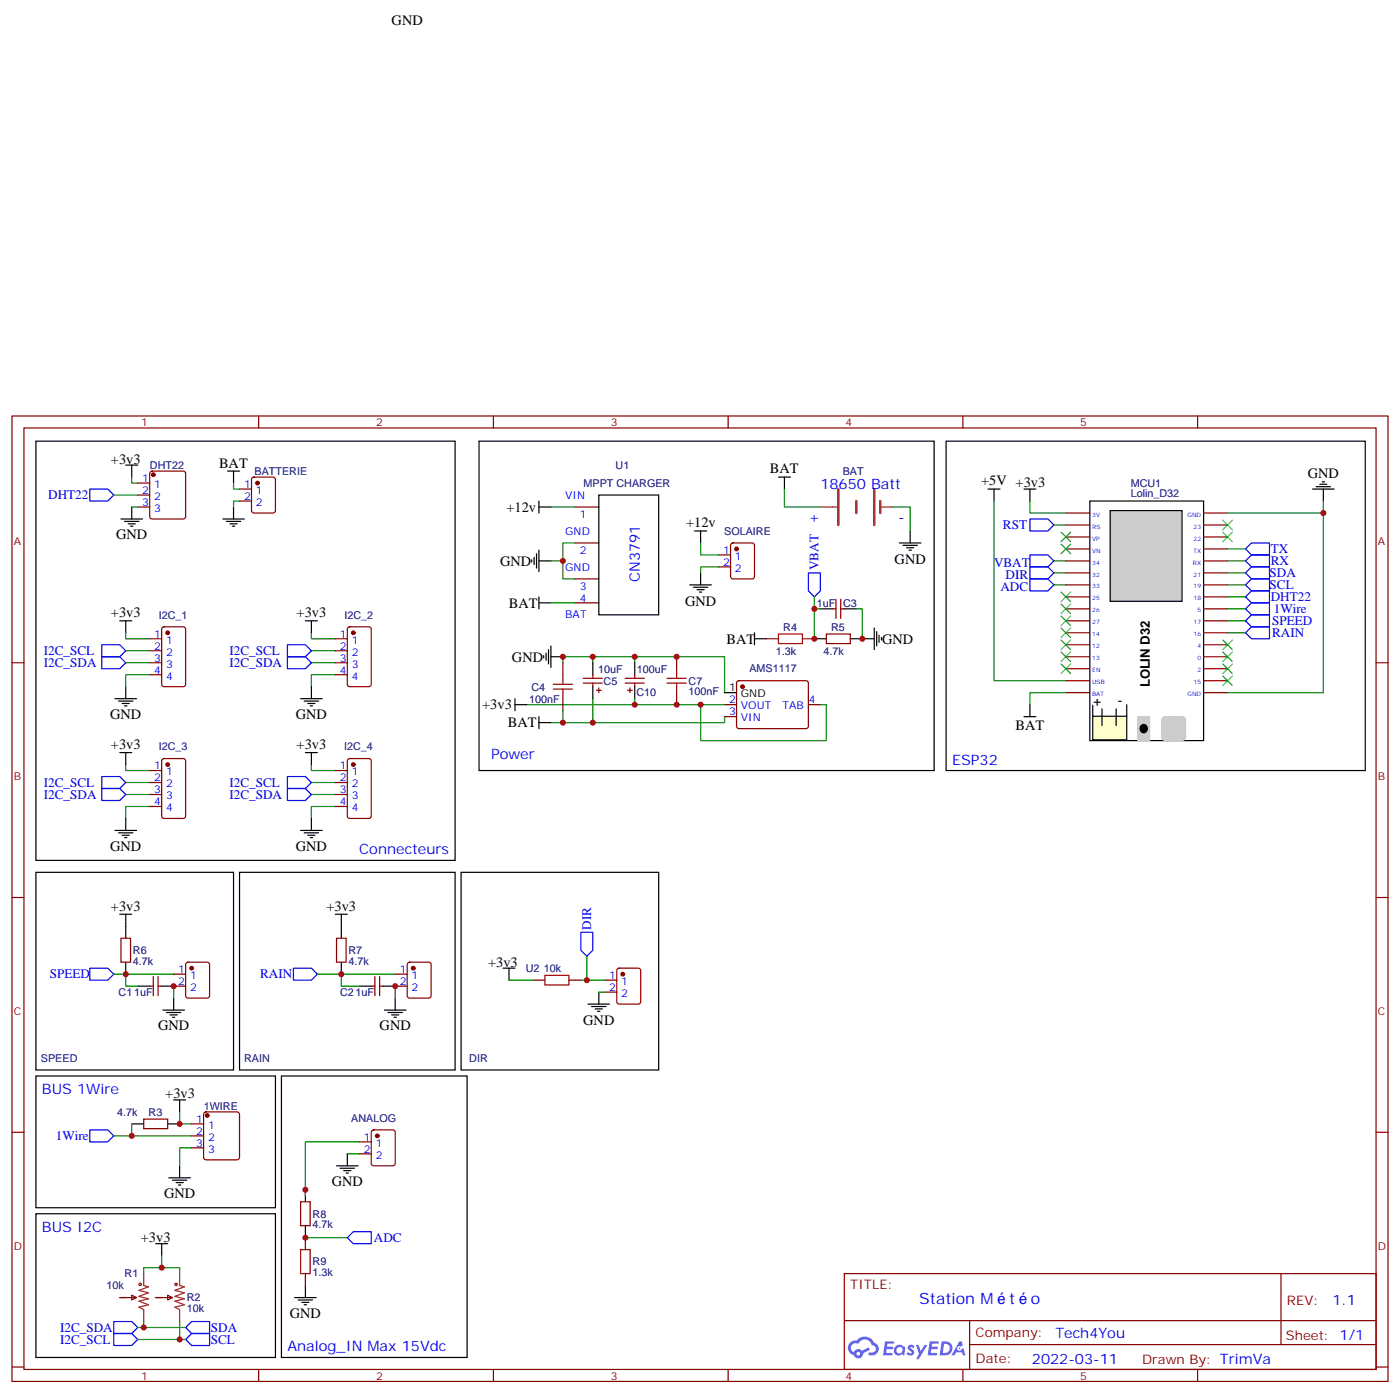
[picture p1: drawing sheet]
<svg xmlns="http://www.w3.org/2000/svg" width="412mm" height="411mm" viewBox="0 0 412 411" stroke-linecap="round" stroke-linejoin="round" font-family="sans-serif">
<g fill="none" stroke="#870000" stroke-width=".35">
<path d="M3.5 122.5h405.4v284.4h-405.4zM7.1 126h398.2v277.3h-398.2zM76.2 122.5v3.5M145.3 122.5v3.5M214.5 122.5v3.5M283.6 122.5v3.5M352.8 122.5v3.5M3.5 195.2h3.6M405.3 195.2h3.6M3.5 264.3h3.6M405.3 264.3h3.6M3.5 333.5h3.6"/>
<path d="M405.3 333.5h3.6M248.7 375.1h156.6v28.2h-156.6zM377.3 375.1v20.9M248.7 389h156.5M285.6 396h119.6M285.6 389v14.1M3.5 402.6h3.6M76.2 403.3v3.6M145.3 403.3v3.6M214.5 403.3v3.6M283.6 403.3v3.6M352.8 403.3v3.6"/>
<path d="M405.3 402.6h3.6"/>
</g>
<g fill="#5487ff">
<path d="M267.7 396.3a1.22 1.22 0 0 1 1.7 .3l-.4 .5a.47 .47 0 0 0-.3-.4 .47 .47 0 0 0-.5 .2l.1 .2a1.14 1.14 0 0 1 .8 1.8 1.14 1.14 0 0 1-1.9 0l-.2-.2 .5-.6 .7 .5a.29 .29 0 0 0 .3-.3 .29 .29 0 0 0-.2-.3 1.04 1.04 0 0 1-.6-1.7z"/>
<path d="M260.7 395h2.4l.3 .2-.2 .5-1.8 .1-.1 .8h1.5l.3 .4-.3 .4h-1.6l-.2 1.1h1.7l.2 .3-.2 .3-2.6 .1z"/>
<path d="M273.8 395h2.4l.3 .2-.1 .5-1.8 .1-.2 .8h1.6l.3 .4-.4 .4h-1.6l-.1 1.1h1.7l.2 .3-.2 .3-2.6 .1z"/>
<path d="M282.6 395h.7l.3 1.3-.6 .3a.69 .69 0 0 0-1 .3 .69 .69 0 0 0 .4 1 .69 .69 0 0 0 .9-.7l.5-.2 .6 2.2h-.8l-.2-.9h-1.8l-.5 .9h-.8z"/>
<path d="M269.8 396.1h.8l.6 1.8 1.1-1.8h.9l-2.6 4.2h-.8l.9-1.5z"/>
<path d="M277.4 395l-.6 4.2h1.3a2.11 2.11 0 0 0 2.5-2.1 2.11 2.11 0 0 0-2.5-2.1zM278.1 395.8a1.39 1.39 0 0 1 1.7 1.4 1.39 1.39 0 0 1-1.8 1.3h-.3z"/>
<path d="M263.7 396.7a1.54 1.54 0 0 0-.1 2.1 1.54 1.54 0 0 0 2.2 .1l.6 .3 .3-2.3-.2-.3h-.4a1.49 1.49 0 0 0-2.4 .1zM264 397.7a.94 .94 0 0 1 1.8 0 .94 .94 0 0 1-1.8 0z"/>
<path d="M250.4 395.4a2.18 2.18 0 0 0 1.1 3.7 1.44 1.44 0 0 0 1.6 .9 1.44 1.44 0 0 0 1.2-1.4l2-1-.5-.8-1.9 1a1.47 1.47 0 0 0-2.4 .4 1.39 1.39 0 0 1-.7-1.9 1.39 1.39 0 0 1 2-.5 2.12 2.12 0 0 1 2.2-1.3 2.12 2.12 0 0 1 1.9 1.7 1.14 1.14 0 0 1 1.1 1.4 1.14 1.14 0 0 1-1.7 .7 .43 .43 0 0 0-.5 .4 .43 .43 0 0 0 .4 .5 1.98 1.98 0 0 0 2.5-1.2 1.98 1.98 0 0 0-1.2-2.6 3.1 3.1 0 0 0-5.3-.6l-.9 .1zM252.3 398.7a.55 .55 0 0 1 1.1 0 .55 .55 0 0 1-1.1 0z"/>
<circle cx="282.6" cy="397.1" r=".26"/>
</g>
<path d="M321 147.6h33.5v70.5h-33.5z" fill="none" stroke="#000" stroke-width=".35"/>
<g fill="#ccc" stroke="#ccc" stroke-width=".35">
<path d="M342.4 211.5l.9-.4h4.9l.6 .2 .4 .8v5l-.2 .6-.8 .4h-4.9l-.7-.2-.4-.8v-5z"/>
<path d="M335.1 211.1h3.6v7h-3.6z"/>
</g>
<path d="M336.3 213.6a1.14 1.14 0 0 1 1.7 1 1.14 1.14 0 0 1-1.7 1l-.5-1z" fill="#000" stroke="#000" stroke-width=".35"/>
<path d="M321.9 210.9h10v7h-10z" fill="#ffc" stroke="#000" stroke-width=".35"/>
<path d="M321.9 207.7v3.1M324.6 208.8v4.9M328.8 208.8v4.9M331.9 207.6v3.3" fill="none" stroke="#000" stroke-width=".35"/>
<g fill="none" stroke="#870000" stroke-width=".35">
<path d="M314 151.1h7M314 154.6h7M314 158.2h7M354.5 151.1h7.1M354.5 154.6h7.1M354.5 158.2h7.1M314 161.7h7M314 165.2h7M314 168.7h7M314 172.3h7M314 175.8h7M314 179.3h7"/>
<path d="M354.5 161.7h7.1M354.5 165.2h7.1M354.5 168.7h7.1M354.5 172.3h7.1M354.5 175.8h7.1M354.5 179.3h7.1M314 182.8h7M314 186.4h7M314 189.9h7M314 193.4h7M314 197h7M354.5 182.8h7.1"/>
<path d="M354.5 186.4h7.1M354.5 189.9h7.1M354.5 193.4h7.1M354.5 197h7.1M314 200.5h7M314 204h7M354.5 200.5h7.1M354.5 204h7.1"/>
</g>
<path d="M327 150.4h21.2v26.7h-21.2z" fill="#ccc" stroke="#000" stroke-width=".35"/>
<g fill="none" stroke="#000" stroke-width=".35">
<path d="M10.6 129.9h123.5v123.5h-123.5zM37 137h3.6M38.8 137v3.5M67 138.7h3.6M68.8 138.7v3.6M141.1 129.9h134.1v97h-134.1zM278.7 129.9h123.5v97h-123.5zM35.6 152.9h6.4M36.7 153.6h4.2M37.7 154.3h2.2M38.5 155h.7M38.8 149.3v3.6"/>
<path d="M65.6 152.9h6.4M66.7 153.6h4.2M67.7 154.3h2.1M68.4 155h.7M68.8 149.3v3.6M158.7 149.3h3.6M158.7 147.6v3.5M176.4 145.8h17.6v35.3h-17.6zM204.6 156.4h3.5M206.4 156.4v3.5M229.3 140.5h3.5M231.1 140.5v3.5"/>
<path d="M264.9 159.9h6.4M268.1 156.4v3.5M291 144h3.6M292.8 144v3.6M301.6 144h3.6M303.4 144v3.6M386.6 144h6.4M387.7 143.3h4.2M388.8 142.6h2.1M389.5 141.9h.7M389.8 144v3.6M156.6 164.9v.7"/>
<path d="M157.3 164.1v2.2M158 163.1v4.2M158.7 162v6.4M158.7 175.8v3.5M158.7 177.6h3.6M158.7 165.2h3.6M203.2 172.3h6.3M204.3 173h4.2M205.3 173.7h2.1M206 174.4h.7M206.4 168.7v3.6M241.7 179.3h3.5"/>
<path d="M248.7 179.3h3.5M266 160.6h4.2M267.1 161.3h2.1M267.8 162h.7M35.3 182.8h3.5M37 182.8v3.6M90 182.8h3.5M91.7 182.8v3.6M160.2 193.1v.7M160.9 192.4v2.1M161.6 191.3v4.2M162.3 193.4h3.5"/>
<path d="M162.3 190.3v6.3M174.6 195.2v3.5M187 195.2v3.5M222.2 188.1h3.6M222.2 186.4v3.5M239.9 188.1h3.5M250.5 188.1h7M257.5 185v6.3M258.2 186v4.3M258.9 187.1v2.1M259.6 187.8v.7M33.9 205.8h6.3"/>
<path d="M34.9 206.5h4.3M36 207.2h2.1M36.7 207.9h.7M37 202.2v3.6M88.5 205.8h6.4M89.6 206.5h4.2M90.7 207.2h2.1M91.4 207.9h.7M91.7 202.2v3.6M151.7 207.5h3.5M151.7 205.8v3.5M158.7 211.1v3.5"/>
<path d="M158.7 212.8h3.6M174.6 202.2v3.6M187 202.2v3.6M213.4 204h3.6M301.6 211.1h3.6M303.4 207.5v3.6M35.3 221.7h3.5M37 221.7v3.5M90 221.7h3.5M91.7 221.7v3.5M10.6 256.9h58.2v58.2h-58.2zM33.9 244.6h6.3"/>
<path d="M34.9 245.3h4.3M36 246h2.1M36.7 246.7h.7M37 241.1v3.5M70.6 256.9h63.5v58.2h-63.5zM88.5 244.6h6.4M89.6 245.3h4.2M90.7 246h2.1M91.4 246.7h.7M91.7 241.1v3.5M135.8 256.9h58.2v58.2h-58.2zM35.3 269.3h3.5"/>
<path d="M37 269.3v7M98.8 269.3h3.5M100.5 269.3v7M37 283.4v3.5M40.6 290.4h3.5M47.6 290.4h3.6M48 297.5h6.3M49 298.2h4.3M50.1 298.9h2.1M50.8 299.6h.7M51.2 294v3.5M100.5 283.4v3.5"/>
<path d="M105.8 290.4h3.6M112.9 290.4h3.5M113.2 297.5h6.4M114.3 298.2h4.2M115.4 298.9h2.1M116.1 299.6h.7M116.4 294v3.5M148.2 285.2h3.5M149.9 285.2v3.5M173.2 295.7h6.4M174.3 296.4h4.2M175.3 297.1h2.1"/>
<path d="M176 297.9h.7M176.4 292.2v3.5M10.6 316.9h70.5v38.8h-70.5zM82.9 316.9h54.7v82.9h-54.7zM38.8 331h3.5M49.4 331h3.5M51.2 324h3.5M52.9 324v3.5M102.3 339.8v3.6M10.6 357.5h70.5v42.3h-70.5zM49.7 346.9h6.4M50.8 347.6h4.2"/>
<path d="M51.9 348.3h2.1M52.6 349h.7M52.9 343.4v3.5M90 350.4v3.5M99.1 343.4h6.4M100.2 344.1h4.2M101.2 344.8h2.2M102 345.5h.7M45.9 366.3h3.5M47.6 366.3v3.5M90 361v3.5M90 378.6v3.6"/>
<path d="M86.8 382.2h6.3M87.8 382.9h4.3M88.9 383.6h2.1M89.6 384.3h.7"/>
</g>
<g fill="none" stroke="#008700" stroke-width=".35">
<path d="M33.5 145.8h7.1M38.8 140.5v1.8h1.8M38.8 149.3h1.8M68.8 142.3v1.7h1.8M70.6 147.6h-1.8v1.7M162.3 149.3h7M169.3 159.9h-3.5v10.6h3.5M206.4 159.9v3.5h5.3M231.1 144v5.3h10.6M262.8 149.3h5.3v7.1M292.8 147.6v52.9h21.2M303.4 147.6v3.5h10.6"/>
<path d="M310.4 154.6h3.6M361.6 151.1h28.2v52.9h-28.2M389.8 147.6v3.5M162.3 165.2h3.5M162.3 177.6h7M211.7 167h-5.3v1.7M239.9 179.3h1.8M239.9 175.8v12.3M252.2 179.3h1.8v8.8M310.4 165.2h3.6M310.4 168.7h3.6M310.4 172.3h3.6"/>
<path d="M361.6 161.7h5.3M361.6 165.2h5.3M361.6 168.7h5.3M361.6 172.3h5.3M361.6 175.8h5.3M361.6 179.3h5.3M37 186.4v1.7h7.1M37 191.7h7.1M37 195.2h7.1M44.1 198.7h-7.1v3.5M91.7 186.4v1.7h7.1M91.7 191.7h7.1"/>
<path d="M91.7 195.2h7.1M98.8 198.7h-7.1v3.5M165.8 195.2v-1.8h47.6v10.6M174.6 193.4v1.8M187 193.4v1.8M361.6 182.8h5.3M361.6 186.4h5.3M155.2 207.5h31.8M165.8 209.3v3.5M174.6 205.8v7M187 205.8v1.7h26.4M206.4 207.5v10.6h37v-10.6h-1.7"/>
<path d="M213.4 211.1v1.7h-51.1M314 204h-10.6v3.5M37 225.2v1.7h7.1M37 234h7.1M37 230.5h7.1M44.1 237.5h-7.1v3.6M91.7 225.2v1.7h7.1M91.7 234h7.1M91.7 230.5h7.1M98.8 237.5h-7.1v3.6M33.5 286.9h17.7M37 286.9v3.5h3.6"/>
<path d="M51.2 290.4v3.6M93.5 286.9h22.9M100.5 286.9v3.5h5.3M116.4 290.4v3.6M149.9 288.7h7.1M171.1 288.7h7.1M172.9 281.6v7.1M176.4 292.2h1.8M33.5 334.5h22.9M38.8 331v3.5M52.9 327.5v3.5h3.5M56.4 338.1h-3.5v5.3"/>
<path d="M102.3 339.8h3.5M105.8 336.3h-15.8v15.9M42.3 375.1v-1.8h10.6v1.8M47.6 369.8v3.5M90 364.5h12.3M40.6 391h14.1M40.6 394.5h14.1M42.3 389.2v1.8M52.9 389.2v5.3"/>
</g>
<g fill="none" stroke="#00f" stroke-width=".35">
<path d="M26.5 144h5.2l1.8 1.8-1.8 1.8h-5.2zM303.4 152.9h5.3l1.7 1.7-1.7 1.8h-5.3zM238.1 168.7h3.6v5.3l-1.8 1.8-1.8-1.8zM303.4 163.4h5.3l1.7 1.8-1.7 1.8h-5.3zM303.4 167h5.3l1.7 1.7-1.7 1.8h-5.3zM303.4 170.5h5.3l1.7 1.8-1.7 1.7h-5.3zM366.9 161.7l1.8-1.8h5.2v3.5h-5.2zM366.9 165.2l1.8-1.8h5.2v3.6h-5.2zM366.9 168.7l1.8-1.7h5.2v3.5h-5.2zM366.9 172.3l1.8-1.8h5.2v3.5h-5.2zM366.9 175.8l1.8-1.8h5.2v3.6h-5.2zM366.9 179.3l1.8-1.7h5.2v3.5h-5.2z"/>
<path d="M30 189.9h5.3l1.7 1.8-1.7 1.7h-5.3zM30 193.4h5.3l1.7 1.8-1.7 1.8h-5.3zM84.7 193.4h5.3l1.7 1.8-1.7 1.8h-5.3zM84.7 189.9h5.3l1.7 1.8-1.7 1.7h-5.3zM366.9 186.4l1.8-1.8h5.2v3.5h-5.2zM366.9 182.8l1.8-1.7h5.2v3.5h-5.2zM30 232.2h5.3l1.7 1.8-1.7 1.8h-5.3zM30 228.7h5.3l1.7 1.8-1.7 1.7h-5.3zM84.7 232.2h5.3l1.7 1.8-1.7 1.8h-5.3zM84.7 228.7h5.3l1.7 1.8-1.7 1.7h-5.3zM171.1 274.6h3.5v5.3l-1.7 1.7-1.8-1.7zM26.5 285.2h5.2l1.8 1.7-1.8 1.8h-5.2z"/>
<path d="M86.4 285.2h5.3l1.8 1.7-1.8 1.8h-5.3zM26.5 332.8h5.2l1.8 1.7-1.8 1.8h-5.2zM102.3 364.5l1.8-1.7h5.3v3.5h-5.3zM33.5 389.2h5.3l1.8 1.8-1.8 1.7h-5.3zM33.5 392.7h5.3l1.8 1.8-1.8 1.8h-5.3zM54.7 391l1.7-1.8h5.3v3.5h-5.3zM54.7 394.5l1.7-1.8h5.3v3.6h-5.3z"/>
</g>
<g fill="none" stroke="#3c3" stroke-width=".35">
<path d="M312.6 156.7l2.8 2.9M315.4 156.7l-2.8 2.9M360.2 153.2l2.8 2.8M360.2 156.7l2.8 2.9M363 153.2l-2.8 2.8M363 156.7l-2.8 2.9M312.6 160.3l2.8 2.8M312.6 174.4l2.8 2.8M312.6 177.9l2.8 2.8M315.4 160.3l-2.8 2.8M315.4 174.4l-2.8 2.8M315.4 177.9l-2.8 2.8"/>
<path d="M312.6 195.5l2.8 2.9M312.6 181.4l2.8 2.9M312.6 185l2.8 2.8M312.6 188.5l2.8 2.8M312.6 192l2.8 2.8M315.4 195.5l-2.8 2.9M315.4 181.4l-2.8 2.9M315.4 185l-2.8 2.8M315.4 188.5l-2.8 2.8M315.4 192l-2.8 2.8M360.2 188.5l2.8 2.8M360.2 192l2.8 2.8"/>
<path d="M360.2 195.5l2.8 2.9M360.2 199.1l2.8 2.8M363 188.5l-2.8 2.8M363 192l-2.8 2.8M363 195.5l-2.8 2.9M363 199.1l-2.8 2.8"/>
</g>
<g fill="none" stroke="#870000" stroke-width=".35">
<path d="M44.3 139l.5-.3h9.2l.5 .3 .2 .5v12.7l-.3 .5-.4 .2h-9.2l-.5-.3-.2-.4v-12.7zM40.6 142.3h3.5M40.6 145.8h3.5M40.6 149.3h3.5M70.6 144h3.5M70.6 147.6h3.5M74.3 140.7l.5-.2h5.6l.7 .4v9.5l-.4 .6-5.9 .1-.7-.5v-9.4zM169.3 149.3h7.1M169.3 159.9h7.1M169.3 170.5h7.1M169.3 177.6h7.1M211.7 163.4h3.5"/>
<path d="M211.7 167h3.5M215.4 160.1l.5-.2h5.6l.7 .4v9.5l-.4 .6-5.9 .1-.7-.5v-9.4zM245.2 179.3h1M246.2 176.5v5.6M247.6 176.5v5.6M247.6 179.3h1.1M44.1 188.1h3.5M44.1 191.7h3.5M44.1 195.2h3.5M44.1 198.7h3.5M47.9 184.8l.4-.2h5.7l.6 .4 .1 16.5-.5 .7h-5.9l-.6-.4-.1-16.5zM98.8 188.1h3.5"/>
<path d="M98.8 191.7h3.5M98.8 195.2h3.5M98.8 198.7h3.5M102.5 184.8l.5-.2h5.7l.6 .4 .1 16.5-.5 .7h-5.9l-.6-.4-.1-16.5zM165.8 195.2v3.5M171.8 199.8h5.6M174.6 198.7v1.1M184.1 199.8h5.7M187 198.7v1.1M199.3 193.4v3.6M225.8 188.1h3.5M236.4 188.1h3.5"/>
<path d="M243.4 186.7h7.1v2.8h-7.1zM165.8 205.8v3.5M171.8 201.2h5.6M174.6 201.2v1M175.7 203.3h1.4M176.4 202.6v1.4M184.1 201.2h5.7M184.9 203.3h1.4M185.6 202.6v1.4M187 201.2v1M199.3 204v3.5M213.4 207.5h3.6"/>
<path d="M213.4 211.1h3.6M217.2 200.7l.5-.2h20l.4 .7v13l-.7 .4-20-.1-.4-.6v-12.7zM238.1 207.5h3.6M44.1 226.9h3.5M44.1 230.5h3.5M44.1 234h3.5M44.1 237.5h3.5M47.9 223.6l.4-.2h5.7l.6 .4 .1 16.5-.5 .7-5.9 .1-.6-.5-.1-16.5zM98.8 226.9h3.5M98.8 230.5h3.5M98.8 234h3.5M98.8 237.5h3.5"/>
<path d="M102.5 223.6l.5-.2h5.7l.6 .4 .1 16.5-.5 .7-5.9 .1-.6-.5-.1-16.5zM35.6 276.3h2.9v7.1h-2.9zM99.1 276.3h2.9v7.1h-2.9zM44.1 290.4h1.1M45.2 287.6v5.7M46.6 287.6v5.7M46.6 290.4h1M51.2 290.4h3.5M51.2 286.9h3.5M54.9 283.6l.5-.2h5.6l.7 .4v9.5l-.4 .6-5.9 .1-.7-.5v-9.4zM109.4 290.4h1M110.4 287.6v5.7"/>
<path d="M111.8 290.4h1.1M111.8 287.6v5.7M116.4 290.4h3.5M116.4 286.9h3.5M120.2 283.6l.4-.2h5.7l.6 .4 .1 9.5-.5 .6-5.9 .1-.6-.5-.1-9.4zM157 288.7h3.5M167.6 288.7h3.5M178.2 288.7h3.5M178.2 292.2h3.5M181.9 285.4l.5-.2h5.6l.7 .4v9.4l-.4 .7h-5.9l-.7-.4v-9.4zM42.3 329.6h7.1v2.8h-7.1zM56.4 331h3.6"/>
<path d="M56.4 334.5h3.6M56.4 338.1h3.6M60.2 327.7l.5-.2h9.1l.5 .2 .3 .5v12.7l-.3 .5-.5 .2h-9.1l-.5-.2-.2-.5v-12.7zM105.8 336.3h3.6M105.8 339.8h3.6M109.6 333l.5-.2h5.6l.7 .4v9.5l-.4 .6-5.9 .1-.7-.5v-9.4zM88.5 353.9h2.9v7.1h-2.9zM90 364.5v3.6M90 375.1v3.5M35.3 382.2h4.9M38.8 381.5l1.4 .7-1.4 .7zM45.9 382.2h4.9"/>
<path d="M49.4 381.5l1.4 .7-1.4 .7z"/>
</g>
<g fill="#870000" stroke="#870000" stroke-width=".35">
<circle cx="45.2" cy="139.8" r=".53"/>
<circle cx="61" cy="328.5" r=".53"/>
<circle cx="49.4" cy="186.4" r=".53"/>
<circle cx="104.1" cy="186.4" r=".53"/>
<circle cx="49.4" cy="225.2" r=".53"/>
<circle cx="104.1" cy="225.2" r=".53"/>
<circle cx="183.4" cy="286.9" r=".53"/>
<circle cx="111.1" cy="334.5" r=".53"/>
<circle cx="75.8" cy="142.3" r=".53"/>
<circle cx="217" cy="161.7" r=".53"/>
<circle cx="218.7" cy="202.2" r=".53"/>
<circle cx="56.4" cy="285.2" r=".53"/>
<circle cx="121.7" cy="285.2" r=".53"/>
</g>
<path d="M241.7 149.3h4.9M259.3 149.3h3.5M42.3 375.1v3.5l1.4 .4-2.8 1 2.8 .8-2.8 1 2.8 .7-2.8 .7 2.8 1.1-2.8 .7 1.4 .7v3.5M52.9 375.1v3.5l1.4 .4-2.8 1 2.8 .8-2.8 1 2.8 .7-2.8 .7 2.8 1.1-2.8 .7 1.4 .7v3.5" fill="none" stroke="#8c2424" stroke-width=".35"/>
<g fill="none" stroke="#a10000" stroke-width=".35">
<path d="M165.8 198.7v2.8M196.5 199.8h5.6M199.3 197v2.8M229.3 186.7h7.1v2.8h-7.1zM163 201.5h5.6M163 203h5.6M165.8 203v2.8M196.5 201.2h5.6M199.3 201.2v2.8M160.5 287.3h7.1v2.8h-7.1zM88.5 368.1h2.9v7h-2.9z"/>
<circle cx="41.3" cy="378.3" r=".35"/>
<circle cx="51.9" cy="378.3" r=".35"/>
</g>
<path d="M246.9 144v10.6M252.2 147.6v3.5M257.5 144v10.6M259.3 147.6v3.5" fill="none" stroke="#8c2424" stroke-width=".71"/>
<g fill="#c00">
<circle cx="389.8" cy="151.1" r=".88"/>
<circle cx="47.6" cy="373.3" r=".88"/>
<circle cx="52.9" cy="394.5" r=".88"/>
<circle cx="42.3" cy="391" r=".88"/>
<circle cx="165.8" cy="165.2" r=".88"/>
<circle cx="239.9" cy="188.1" r=".88"/>
<circle cx="90" cy="364.5" r=".88"/>
<circle cx="187" cy="207.5" r=".88"/>
<circle cx="199.3" cy="207.5" r=".88"/>
<circle cx="187" cy="193.4" r=".88"/>
<circle cx="199.3" cy="193.4" r=".88"/>
<circle cx="174.6" cy="212.8" r=".88"/>
<circle cx="174.6" cy="193.4" r=".88"/>
<circle cx="165.8" cy="212.8" r=".88"/>
<circle cx="165.8" cy="193.4" r=".88"/>
<circle cx="206.4" cy="207.5" r=".88"/>
<circle cx="90" cy="350.4" r=".88"/>
<circle cx="38.8" cy="334.5" r=".88"/>
<circle cx="52.9" cy="331" r=".88"/>
<circle cx="37" cy="286.9" r=".88"/>
<circle cx="172.9" cy="288.7" r=".88"/>
<circle cx="254" cy="188.1" r=".88"/>
<circle cx="239.9" cy="179.3" r=".88"/>
<circle cx="51.2" cy="290.4" r=".88"/>
<circle cx="100.5" cy="286.9" r=".88"/>
<circle cx="116.4" cy="290.4" r=".88"/>
</g>
<g font-size="4.6" fill="#00f">
<text x="270.8" y="384.1">Station M</text>
<text x="297.3" y="384.1">t</text>
<text x="303.7" y="384.1">o</text>
</g>
<g font-size="4.2">
<text x="115.4" y="7.2">GND</text>
<text x="32.7" y="136.6">+3v3</text>
<text x="64.5" y="137.7">BAT</text>
<text x="226.8" y="139.5">BAT</text>
<text x="289" y="142.9">+5V +3v3</text>
<text x="385.2" y="140.8">GND</text>
<text x="149.2" y="150.7">+12v</text>
<text x="202.1" y="155.3">+12v</text>
<text x="34.2" y="158.9">GND</text>
<text x="147.3" y="166.6">GND</text>
<text x="263.5" y="166">GND</text>
<text x="149.9" y="179">BAT</text>
<text x="201.8" y="178.3">GND</text>
<text x="32.7" y="181.8">+3v3</text>
<text x="87.4" y="181.8">+3v3</text>
<text x="214" y="189.5">BAT</text>
<text x="259.8" y="189.5">GND</text>
<text x="150.8" y="194.8">GND</text>
<text x="142" y="209">+3v3</text>
<text x="32.5" y="211.8">GND</text>
<text x="87.1" y="211.8">GND</text>
<text x="149.6" y="214.2">BAT</text>
<text x="299.1" y="214.9">BAT</text>
<text x="32.7" y="220.6">+3v3</text>
<text x="87.4" y="220.6">+3v3</text>
<text x="32.5" y="250.7">GND</text>
<text x="87.1" y="250.7">GND</text>
<text x="32.7" y="268.2">+3v3</text>
<text x="96.2" y="268.2">+3v3</text>
<text x="143.8" y="284.8">+3v3</text>
<text x="46.6" y="303.5">GND</text>
<text x="111.8" y="303.5">GND</text>
<text x="171.8" y="301.8">GND</text>
<text x="48.7" y="323.3">+3v3</text>
<text x="48.3" y="352.9">GND</text>
<text x="97.7" y="349.4">GND</text>
<text x="41.5" y="365.9">+3v3</text>
<text x="85.4" y="388.2">GND</text>
</g>
<g font-size="4.2" fill="#00f">
<text x="241.7" y="144">18650 Batt</text>
<text x="238.1" y="153.6">+</text>
<text x="264.6" y="153.6">-</text>
<text x="188.5" y="171.5" transform="rotate(-90 188.5 171.5)">CN3791</text>
<text x="144.6" y="223.4">Power</text>
<text x="280.5" y="225.2">ESP32</text>
<text x="105.8" y="251.6">Connecteurs</text>
<text x="12.3" y="322.2">BUS 1Wire</text>
<text x="12.3" y="362.8">BUS I2C</text>
<text x="392.5" y="384.4">1.1</text>
<text x="310.9" y="393.9">Tech4You</text>
<text x="84.7" y="398">Analog_IN Max 15Vdc</text>
<text x="304" y="401.7">2022-03-11</text>
</g>
<g font-size="3.9" fill="#00f">
<text x="14.2" y="147">DHT22</text>
<text x="295.5" y="155.9">RST</text>
<text x="241.1" y="168" transform="rotate(-90 241.1 168)">VBAT</text>
<text x="292.8" y="167">VBAT</text>
<text x="374.3" y="162.9">TX</text>
<text x="374.3" y="166.5">RX</text>
<text x="296.2" y="170.5">DIR</text>
<text x="374" y="173.6">SCL</text>
<text x="374" y="170">SDA</text>
<text x="294.7" y="174">ADC</text>
<text x="374.3" y="177">DHT22</text>
<text x="374.7" y="184.1">SPEED</text>
<text x="375.2" y="180.6">1Wire</text>
<text x="374.7" y="187.6">RAIN</text>
<text x="12.9" y="192.8">I2C_SCL</text>
<text x="12.9" y="196.4">I2C_SDA</text>
<text x="67.6" y="196.4">I2C_SDA</text>
<text x="67.6" y="192.8">I2C_SCL</text>
<text x="12.9" y="231.6">I2C_SCL</text>
<text x="67.6" y="231.6">I2C_SCL</text>
<text x="12.9" y="235.2">I2C_SDA</text>
<text x="67.6" y="235.2">I2C_SDA</text>
<text x="174.1" y="273.8" transform="rotate(-90 174.1 273.8)">DIR</text>
<text x="14.7" y="288.1">SPEED</text>
<text x="76.6" y="288.1">RAIN</text>
<text x="16.4" y="335.7">1Wire</text>
<text x="110.1" y="365.8">ADC</text>
<text x="17.7" y="392.2">I2C_SDA</text>
<text x="17.7" y="395.7">I2C_SCL</text>
<text x="62.1" y="392.2">SDA</text>
<text x="62.1" y="395.7">SCL</text>
</g>
<g font-size="3.9">
<text x="338.7" y="202.2" transform="rotate(-90 338.7 202.2)">LOLIN D32</text>
<text x="322.1" y="207.9">+</text>
<text x="329.3" y="207.5">-</text>
</g>
<g font-size="3.9" fill="#800">
<text x="250.5" y="379.7">TITLE:</text>
<text x="379.1" y="384.4">REV:</text>
<text x="287.4" y="393.9">Company:</text>
<text x="378.7" y="394.5">Sheet: 1/1</text>
<text x="287.4" y="401.6">Date:</text>
<text x="336.4" y="401.7">Drawn By: TrimVa</text>
</g>
<g font-size="3.2" fill="#800">
<text x="41.6" y="125.5">1</text>
<text x="110.8" y="125.5">2</text>
<text x="179.9" y="125.5">3</text>
<text x="249.1" y="125.5">4</text>
<text x="318.2" y="125.5">5</text>
<text x="4.1" y="160.6">A</text>
<text x="405.9" y="160.6">A</text>
<text x="4.1" y="229.8">B</text>
<text x="405.9" y="229.8">B</text>
<text x="4.1" y="298.9">C</text>
<text x="405.9" y="298.9">C</text>
<text x="4.1" y="368.1">D</text>
<text x="405.9" y="368.1">D</text>
<text x="41.6" y="406.3">1</text>
<text x="110.8" y="406.3">2</text>
<text x="179.9" y="406.3">3</text>
<text x="249.1" y="406.3">4</text>
<text x="318.2" y="406.3">5</text>
</g>
<g font-size="3.2" fill="#00f">
<text x="41.9" y="141.9">1</text>
<text x="45.4" y="143.7">1</text>
<text x="71.9" y="143.7">1</text>
<text x="41.9" y="145.5">2</text>
<text x="41.9" y="149">3</text>
<text x="45.4" y="147.2">2</text>
<text x="71.9" y="147.2">2</text>
<text x="75.4" y="145.5">1</text>
<text x="75.4" y="149">2</text>
<text x="166.5" y="146.9">VIN</text>
<text x="45.4" y="150.7">3</text>
<text x="170.8" y="152.5">1</text>
<text x="166.5" y="157.4">GND</text>
<text x="170.8" y="163.1">2</text>
<text x="213" y="163.1">1</text>
<text x="213" y="166.6">2</text>
<text x="216.5" y="164.9">1</text>
<text x="166.5" y="168">GND</text>
<text x="170.8" y="173.7">3</text>
<text x="216.5" y="168.4">2</text>
<text x="170.8" y="177.2">4</text>
<text x="166.5" y="182.1">BAT</text>
<text x="45.4" y="187.8">1</text>
<text x="45.4" y="191.3">2</text>
<text x="48.9" y="189.5">1</text>
<text x="100.1" y="187.8">1</text>
<text x="100.1" y="191.3">2</text>
<text x="103.6" y="189.5">1</text>
<text x="45.4" y="194.8">3</text>
<text x="48.9" y="193.1">2</text>
<text x="48.9" y="196.6">3</text>
<text x="100.1" y="194.8">3</text>
<text x="103.6" y="193.1">2</text>
<text x="103.6" y="196.6">3</text>
<text x="45.4" y="198.4">4</text>
<text x="48.9" y="200.1">4</text>
<text x="100.1" y="198.4">4</text>
<text x="103.6" y="200.1">4</text>
<text x="214.8" y="207.2">2</text>
<text x="218.3" y="209">VOUT</text>
<text x="230.5" y="209">TAB</text>
<text x="238.3" y="207.2">4</text>
<text x="214.8" y="210.7">3</text>
<text x="218.3" y="212.5">VIN</text>
<text x="45.4" y="226.6">1</text>
<text x="100.1" y="226.6">1</text>
<text x="45.4" y="230.1">2</text>
<text x="45.4" y="233.6">3</text>
<text x="48.9" y="228.4">1</text>
<text x="48.9" y="231.9">2</text>
<text x="100.1" y="230.1">2</text>
<text x="100.1" y="233.6">3</text>
<text x="103.6" y="228.4">1</text>
<text x="103.6" y="231.9">2</text>
<text x="45.4" y="237.2">4</text>
<text x="48.9" y="235.4">3</text>
<text x="48.9" y="238.9">4</text>
<text x="100.1" y="237.2">4</text>
<text x="103.6" y="235.4">3</text>
<text x="103.6" y="238.9">4</text>
<text x="52.5" y="286.6">1</text>
<text x="117.8" y="286.6">1</text>
<text x="52.5" y="290.1">2</text>
<text x="56" y="288.3">1</text>
<text x="56" y="291.9">2</text>
<text x="117.8" y="290.1">2</text>
<text x="121.2" y="288.3">1</text>
<text x="121.2" y="291.9">2</text>
<text x="179.5" y="288.3">1</text>
<text x="179.5" y="291.9">2</text>
<text x="183" y="290.1">1</text>
<text x="183" y="293.6">2</text>
<text x="57.8" y="330.7">1</text>
<text x="57.8" y="334.2">2</text>
<text x="61.3" y="332.4">1</text>
<text x="61.3" y="336">2</text>
<text x="107.2" y="336">1</text>
<text x="57.8" y="337.7">3</text>
<text x="61.3" y="339.5">3</text>
<text x="107.2" y="339.5">2</text>
<text x="110.7" y="337.7">1</text>
<text x="110.7" y="341.2">2</text>
</g>
<g font-size="3.2" fill="#000080">
<text x="44.2" y="138.1">DHT22</text>
<text x="75" y="139.9">BATTERIE</text>
<text x="171.9" y="143.4">MPPT CHARGER</text>
<text x="181.3" y="138.1">U1</text>
<text x="248.2" y="139.8">BAT</text>
<text x="333.1" y="143.6">MCU1</text>
<text x="333.1" y="146.5">Lolin_D32</text>
<text x="213.3" y="157.5">SOLAIRE</text>
<text x="240.6" y="178.7">1uF</text>
<text x="248.4" y="178.7">C3</text>
<text x="46.8" y="182.2">I2C_1</text>
<text x="101.4" y="182.2">I2C_2</text>
<text x="230.7" y="185.8">R4</text>
<text x="244.8" y="185.8">R5</text>
<text x="228.5" y="192.8">1.3k</text>
<text x="242.6" y="192.8">4.7k</text>
<text x="156.6" y="203.4">C4</text>
<text x="176.2" y="198.1">10uF</text>
<text x="177.8" y="201.7">C5</text>
<text x="187.6" y="198.1">100uF</text>
<text x="202.8" y="201.6">C7</text>
<text x="220.7" y="198">AMS1117</text>
<text x="155.8" y="206.9">100nF</text>
<text x="187.5" y="205.1">C10</text>
<text x="202.8" y="204.8">100nF</text>
<text x="46.8" y="221">I2C_3</text>
<text x="101.4" y="221">I2C_4</text>
<text x="39.2" y="281">R6</text>
<text x="102.7" y="281">R7</text>
<text x="39.2" y="284.2">4.7k</text>
<text x="102.7" y="284.2">4.7k</text>
<text x="154.9" y="286.3">U2</text>
<text x="160.2" y="286.3">10k</text>
<text x="34.9" y="293.4">C11uF</text>
<text x="100.2" y="293.4">C21uF</text>
<text x="12.1" y="312.8">SPEED</text>
<text x="71.9" y="312.8">RAIN</text>
<text x="138.2" y="312.8">DIR</text>
<text x="34.6" y="328.6">4.7k</text>
<text x="43.8" y="328.6">R3</text>
<text x="60" y="326.9">1WIRE</text>
<text x="103.5" y="330.4">ANALOG</text>
<text x="92.1" y="358.6">R8</text>
<text x="92.1" y="361.8">4.7k</text>
<text x="36.7" y="376.2">R1</text>
<text x="92.1" y="375.9">1.3k</text>
<text x="92.1" y="372.7">R9</text>
<text x="31.4" y="379.8">10k</text>
<text x="55" y="383.3">R2</text>
<text x="55" y="386.5">10k</text>
</g>
<g font-size="3.2">
<text x="214.8" y="203.7">1</text>
<text x="218.3" y="205.4">GND</text>
</g>
<g font-size="1.8" fill="#00f">
<text x="321.7" y="152.2">3V</text>
<text x="321.7" y="155.7">RS</text>
<text x="349.8" y="152.2">GND</text>
<text x="351.6" y="155.7">23</text>
<text x="321.7" y="159.2">VP</text>
<text x="351.6" y="159.2">22</text>
<text x="321.7" y="162.7">VN</text>
<text x="321.7" y="166.3">34</text>
<text x="351.4" y="166.3">RX</text>
<text x="351.5" y="162.7">TX</text>
<text x="321.7" y="169.8">32</text>
<text x="321.7" y="173.3">33</text>
<text x="351.6" y="169.8">21</text>
<text x="351.6" y="173.3">19</text>
<text x="321.7" y="176.8">25</text>
<text x="351.6" y="176.8">18</text>
<text x="321.7" y="180.4">26</text>
<text x="321.7" y="183.9">27</text>
<text x="351.6" y="183.9">17</text>
<text x="352.7" y="180.4">5</text>
<text x="321.7" y="187.4">14</text>
<text x="321.7" y="191">12</text>
<text x="351.6" y="187.4">16</text>
<text x="352.7" y="191">4</text>
<text x="321.7" y="194.5">13</text>
<text x="352.7" y="194.5">0</text>
<text x="321.7" y="198">EN</text>
<text x="321.7" y="201.5">USB</text>
<text x="351.6" y="201.5">15</text>
<text x="352.7" y="198">2</text>
<text x="321.7" y="205.1">BAT</text>
<text x="349.8" y="205.1">GND</text>
</g>
</svg>
